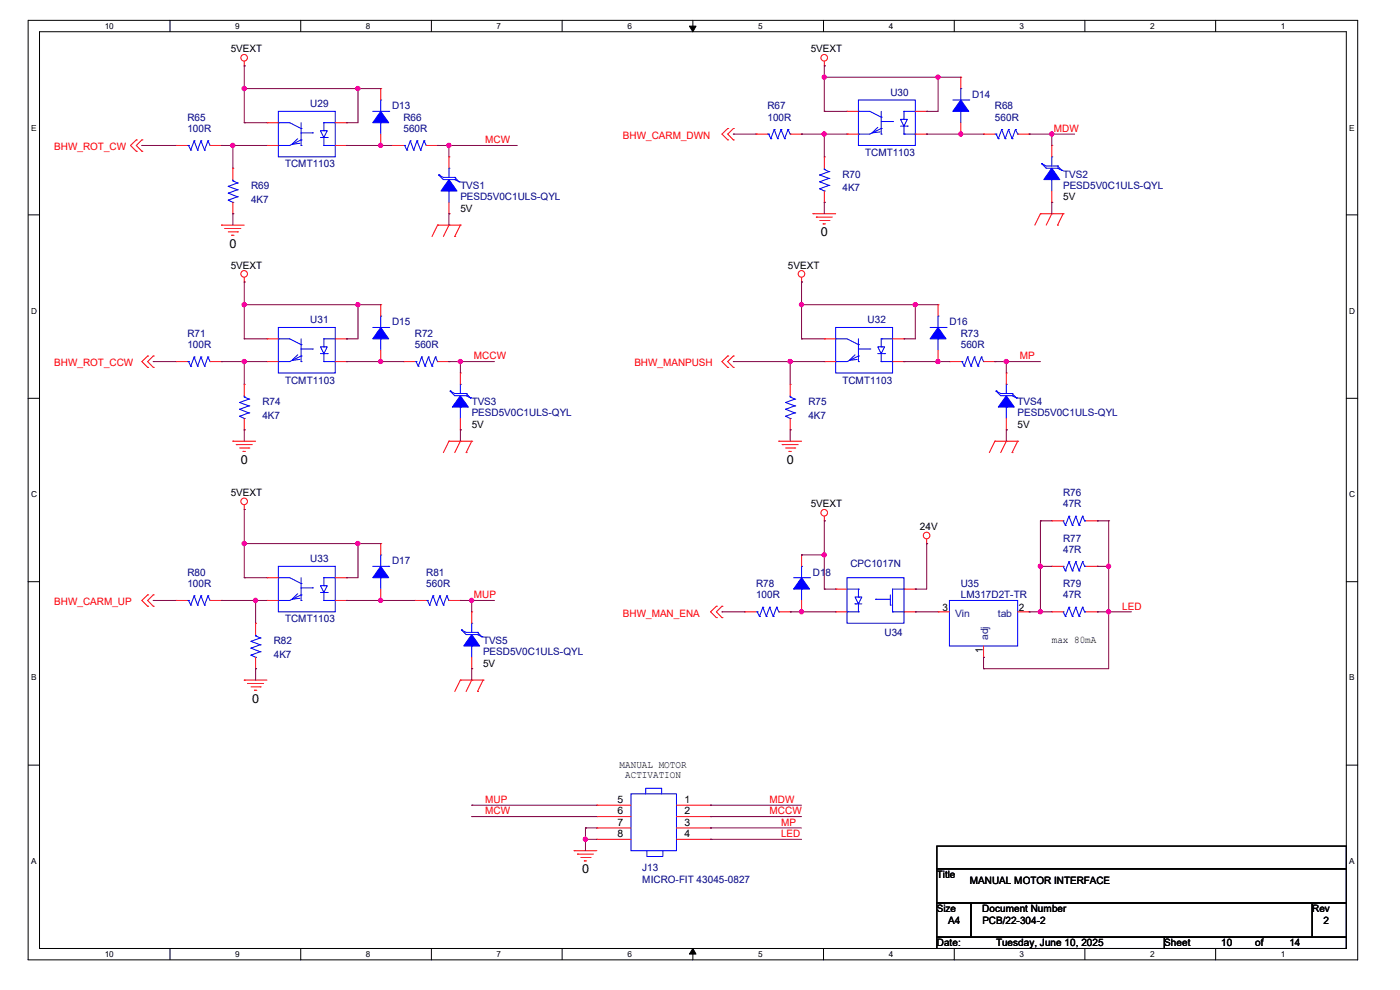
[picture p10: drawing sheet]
<svg xmlns="http://www.w3.org/2000/svg" width="297mm" height="210mm" viewBox="0 0 297 210" stroke-linecap="round" stroke-linejoin="round" font-family="sans-serif">
<path d="M6 4.3h282v199.3h-282zM8.4 6.7h277.2v194.5h-277.2z" fill="none" stroke="#000" stroke-width=".21"/>
<g fill="#fff">
<path d="M22.2 4.6h1.9v1.9h-1.9z"/>
<path d="M22.2 201.5h1.9v1.9h-1.9z"/>
</g>
<path d="M36.1 4.3v2.4M36.1 201.2v2.4" fill="none" stroke="#000" stroke-width=".21"/>
<g fill="#fff">
<path d="M49.9 4.6h.9v1.9h-.9z"/>
<path d="M49.9 201.5h.9v1.9h-.9z"/>
</g>
<path d="M63.8 4.3v2.4M63.8 201.2v2.4" fill="none" stroke="#000" stroke-width=".21"/>
<g fill="#fff">
<path d="M77.6 4.6h1v1.9h-1z"/>
<path d="M77.6 201.5h1v1.9h-1z"/>
</g>
<path d="M91.5 4.3v2.4M91.5 201.2v2.4" fill="none" stroke="#000" stroke-width=".21"/>
<g fill="#fff">
<path d="M105.4 4.6h.9v1.9h-.9z"/>
<path d="M105.4 201.5h.9v1.9h-.9z"/>
</g>
<path d="M119.3 4.3v2.4M119.3 201.2v2.4" fill="none" stroke="#000" stroke-width=".21"/>
<g fill="#fff">
<path d="M133.1 4.6h.9v1.9h-.9z"/>
<path d="M133.1 201.5h.9v1.9h-.9z"/>
</g>
<path d="M147 4.3v2.4M147 201.2v2.4" fill="none" stroke="#000" stroke-width=".21"/>
<path d="M146.3 5.5h1.4l-.7 1.2zM147 201.2l.7 1.2h-1.4z" fill="#000" stroke="#000" stroke-width=".21"/>
<g fill="#fff">
<path d="M160.8 4.6h1v1.9h-1z"/>
<path d="M160.8 201.5h1v1.9h-1z"/>
</g>
<path d="M174.7 4.3v2.4M174.7 201.2v2.4" fill="none" stroke="#000" stroke-width=".21"/>
<g fill="#fff">
<path d="M188.6 4.6h.9v1.9h-.9z"/>
<path d="M188.6 201.5h.9v1.9h-.9z"/>
</g>
<path d="M202.4 4.3v2.4M202.4 201.2v2.4" fill="none" stroke="#000" stroke-width=".21"/>
<g fill="#fff">
<path d="M216.3 4.6h.9v1.9h-.9z"/>
<path d="M216.3 201.5h.9v1.9h-.9z"/>
</g>
<path d="M230.2 4.3v2.4M230.2 201.2v2.4" fill="none" stroke="#000" stroke-width=".21"/>
<g fill="#fff">
<path d="M244 4.6h.9v1.9h-.9z"/>
<path d="M244 201.5h.9v1.9h-.9z"/>
</g>
<path d="M257.9 4.3v2.4M257.9 201.2v2.4" fill="none" stroke="#000" stroke-width=".21"/>
<g fill="#fff">
<path d="M271.7 4.6h1v1.9h-1z"/>
<path d="M271.7 201.5h1v1.9h-1z"/>
<path d="M6.6 26.2h1.1v1.9h-1.1z"/>
<path d="M286.3 26.2h1.1v1.9h-1.1z"/>
<path d="M6.6 65h1.2v1.9h-1.2z"/>
<path d="M286.3 65h1.2v1.9h-1.2z"/>
</g>
<path d="M6 45.6h2.4M285.6 45.6h2.4" fill="none" stroke="#000" stroke-width=".21"/>
<g fill="#fff">
<path d="M6.6 103.9h1.2v1.9h-1.2z"/>
<path d="M286.3 103.9h1.2v1.9h-1.2z"/>
</g>
<path d="M6 84.5h2.4M285.6 84.5h2.4" fill="none" stroke="#000" stroke-width=".21"/>
<g fill="#fff">
<path d="M6.6 142.8h1.1v1.9h-1.1z"/>
<path d="M286.3 142.8h1.1v1.9h-1.1z"/>
</g>
<path d="M6 123.4h2.4M285.6 123.4h2.4" fill="none" stroke="#000" stroke-width=".21"/>
<g fill="#fff">
<path d="M6.6 181.7h1.1v1.9h-1.1z"/>
<path d="M286.3 181.7h1.1v1.9h-1.1z"/>
</g>
<path d="M6 162.3h2.4M198.8 179.5h86.8v4.8h-86.8zM285.6 162.3h2.4M198.8 184.3h86.8v7.3h-86.8zM198.8 191.6h7.2v7.2h-7.2zM198.8 198.8h48.2v2.4h-48.2zM206 191.6h72.4v7.2h-72.4zM247 198.8h38.6v2.4h-38.6zM278.4 191.6h7.2v7.2h-7.2z" fill="none" stroke="#000" stroke-width=".21"/>
<g fill="none" stroke="#f00" stroke-width=".21">
<path d="M51.8 14h.1M51.8 13v1M80.8 18.8h.1M80.8 18.8v2.4M174.9 14h.1M174.9 13v1M203.8 16.4h.1M203.8 16.4v2.4M28.9 29.7h.1M28.9 32.1h.1M28.9 29.7l-1.2 1.2 1.2 1.2M30.1 29.7h.1"/>
<path d="M30.1 32.1h.1M30.1 29.7l-1.2 1.2 1.2 1.2M37.3 30.9h.1M37.3 30.9h2.5M44.6 30.9h2.4M47 30.9h.1M49.4 35.7h.1M49.4 35.7v2.4M56.6 30.9h.1M56.6 26h.1M56.6 30.9h2.5M56.6 26h2.5"/>
<path d="M71.1 30.9h2.4M71.1 26h2.4M73.5 26h.1M73.5 30.9h.1M80.8 30.9h.1M80.8 28.4v2.5M83.2 30.9h.1M83.2 30.9h2.4M90.4 30.9h2.4M92.8 30.9h.1M95.2 33.3h.1M95.2 33.3v2.4"/>
<path d="M154.4 27.3h.1M154.4 29.7h.1M154.4 27.3l-1.2 1.1 1.2 1.3M155.6 27.3h.1M155.6 29.7h.1M155.6 27.3l-1.2 1.1 1.2 1.3M160.4 28.4h.1M160.4 28.4h2.4M167.6 28.4h2.5M170.1 28.4h.1M174.9 33.3h.1M174.9 33.3v2.4"/>
<path d="M179.7 28.4h.1M179.7 23.6h.1M179.7 28.4h2.4M179.7 23.6h2.4M194.2 28.4h2.4M194.2 23.6h2.4M196.6 23.6h.1M196.6 28.4h.1M203.8 28.4h.1M203.8 26v2.4M208.7 28.4h.1M208.7 28.4h2.4"/>
<path d="M215.9 28.4h2.4M218.3 28.4h.1M223.1 30.9h.1M223.1 30.9v2.4M47 47.8h.1M47 47.8h4.8M47.7 48.5h.1M47.7 48.5h3.4M48.4 49.2h2M49.1 49.9h.1M49.1 49.9h.6M49.4 45.3h.1"/>
<path d="M49.4 42.9v2.4M50.4 49.2h.1M51.8 59.8h.1M51.8 58.8v1M92.8 47.8h.1M92.8 47.8h4.9M92.8 47.8l-1.1 2.4M95.2 47.8h.1M95.2 45.3h.1M95.2 47.8l-1.1 2.4M95.2 42.9v2.4M96.5 50.2h.1"/>
<path d="M97.7 47.8h.1M97.7 47.8l-1.2 2.4M170.1 59.8h.1M170.1 58.8v1M172.5 45.3h.1M172.5 45.3h4.8M173.2 46.1h.1M173.2 46.1h3.4M173.9 46.8h2M174.6 47.5h.1M174.6 47.5h.5M174.9 42.9h.1"/>
<path d="M174.9 40.5v2.4M175.9 46.8h.1M220.7 45.3h.1M220.7 45.3h4.9M220.7 45.3l-1.2 2.5M223.1 45.3h.1M223.1 42.9h.1M223.1 45.3l-1.1 2.5M223.1 40.5v2.4M224.4 47.8h.1M225.6 45.3h.1M225.6 45.3l-1.2 2.5"/>
<path d="M31.3 75.5h.1M31.3 77.9h.1M31.3 75.5l-1.2 1.2 1.2 1.2M32.5 75.5h.1M32.5 77.9h.1M32.5 75.5l-1.2 1.2 1.2 1.2M37.3 76.7h.1M37.3 76.7h2.5M44.6 76.7h2.4M47 76.7h.1M56.6 76.7h.1M56.6 71.9h.1"/>
<path d="M56.6 76.7h2.5M56.6 71.9h2.5M71.1 76.7h2.4M71.1 71.9h2.4M73.5 71.9h.1M73.5 76.7h.1M80.8 76.7h.1M80.8 64.6h.1M80.8 64.6v2.5M80.8 74.3v2.4M85.6 76.7h.1M85.6 76.7h2.4"/>
<path d="M92.8 76.7h2.4M95.2 76.7h.1M97.7 79.1h.1M97.7 79.1v2.4M154.4 75.5h.1M154.4 77.9h.1M154.4 75.5l-1.2 1.2 1.2 1.2M155.6 75.5h.1M155.6 77.9h.1M155.6 75.5l-1.2 1.2 1.2 1.2M174.9 76.7h.1M174.9 71.9h.1"/>
<path d="M174.9 76.7h2.4M174.9 71.9h2.4M189.4 76.7h2.4M189.4 71.9h2.4M191.8 71.9h.1M191.8 76.7h.1M199 76.7h.1M199 64.6h.1M199 64.6v2.5M199 74.3v2.4M201.4 76.7h.1M201.4 76.7h2.4"/>
<path d="M208.7 76.7h2.4M211.1 76.7h.1M213.5 79.1h.1M213.5 79.1v2.4M49.4 93.6h.1M49.4 93.6h4.8M50.1 94.3h.1M50.1 94.3h3.4M50.8 95h2M51.6 95.8h.1M51.6 95.8h.5M51.8 91.2h.1"/>
<path d="M51.8 81.5h.1M51.8 81.5v2.4M51.8 88.8v2.4M52.8 95h.1M95.2 93.6h.1M95.2 93.6h4.9M95.2 93.6l-1.1 2.4M97.7 93.6h.1M97.7 91.2h.1M97.7 93.6l-1.2 2.4M97.7 88.8v2.4M98.9 96h.1"/>
<path d="M100.1 93.6h.1M100.1 93.6l-1.2 2.4M165.2 93.6h.1M165.2 93.6h4.9M165.9 94.3h.1M165.9 94.3h3.4M166.7 95h1.9M167.4 95.8h.1M167.4 95.8h.5M167.6 91.2h.1M167.6 81.5h.1M167.6 81.5v2.4"/>
<path d="M167.6 88.8v2.4M168.6 95h.1M211.1 93.6h.1M211.1 93.6h4.8M211.1 93.6l-1.2 2.4M213.5 93.6h.1M213.5 91.2h.1M213.5 93.6l-1.2 2.4M213.5 88.8v2.4M214.7 96h.1M215.9 93.6h.1M215.9 93.6l-1.2 2.4"/>
<path d="M51.8 108.1h.1M51.8 107.1v1M80.8 115.3h.1M80.8 115.3v2.4M170.1 117.7h.1M170.1 117.7v2.4M174.9 110.5h.1M174.9 109.5v1M196.6 115.3h.1M196.6 114.3v1M223.1 110.5h.1M223.1 110.5h2.5"/>
<path d="M230.4 110.5h2.4M232.8 110.5h.1M31.3 126.2h.1M31.3 128.6h.1M31.3 126.2l-1.2 1.2 1.2 1.2M32.5 126.2h.1M32.5 128.6h.1M32.5 126.2l-1.2 1.2 1.2 1.2M37.3 127.4h.1M37.3 127.4h2.5M44.6 127.4h2.4M47 127.4h.1"/>
<path d="M54.2 132.2h.1M54.2 132.2v2.4M54.2 139.4v2.5M56.6 127.4h.1M56.6 122.6h.1M56.6 127.4h2.5M56.6 122.6h2.5M71.1 127.4h2.4M71.1 122.6h2.4M73.5 122.6h.1M73.5 127.4h.1M80.8 127.4h.1"/>
<path d="M80.8 125v2.4M88 127.4h.1M88 127.4h2.4M95.2 127.4h2.5M97.7 127.4h.1M100.1 129.8h.1M100.1 129.8v2.4M100.1 139.4v2.5M152 128.6h.1M152 131h.1M152 128.6l-1.3 1.2 1.3 1.2M153.2 128.6h.1"/>
<path d="M153.2 131h.1M153.2 128.6l-1.2 1.2 1.2 1.2M158 129.8h.1M158 129.8h2.4M165.2 129.8h2.4M167.6 129.8h.1M170.1 129.8h.1M170.1 127.4v2.4M177.3 125h.1M177.3 129.8h.1M177.3 129.8h2.4M177.3 125h2.4"/>
<path d="M191.8 129.8h2.4M191.8 125h2.4M194.2 129.8h.1M194.2 125h.1M199 129.8h.1M199 129.8h2.4M208.7 139.4h.1M208.7 137v2.4M215.9 129.8h2.4M218.3 129.8h.1M223.1 120.1h.1M223.1 129.8h.1"/>
<path d="M223.1 129.8h2.5M223.1 120.1h2.5M230.4 129.8h2.4M230.4 120.1h2.4M232.8 120.1h.1M232.8 129.8h.1M51.8 144.3h.1M51.8 144.3h4.8M52.5 145h.1M52.5 145h3.4M53.3 145.7h1.9M54 146.4h.1"/>
<path d="M54 146.4h.5M54.2 141.9h.1M55.2 145.7h.1M97.7 144.3h.1M97.7 144.3h4.8M97.7 144.3l-1.2 2.4M100.1 144.3h.1M100.1 141.9h.1M100.1 144.3l-1.2 2.4M101.3 146.7h.1M102.5 144.3h.1M102.5 144.3l-1.2 2.4"/>
<path d="M126.6 173.2h.1M126.6 178.1h.1M126.6 170.8h.1M126.6 175.6h.1M126.6 173.2h7.3M126.6 178.1h7.3M126.6 170.8h7.3M126.6 175.6h7.3M143.5 173.2h7.2M143.5 178.1h7.2M143.5 170.8h7.2M143.5 175.6h7.2"/>
<path d="M150.7 173.2h.1M150.7 178.1h.1M150.7 170.8h.1M150.7 175.6h.1M121.8 180.5h.1M121.8 180.5h4.8M122.5 181.2h.1M122.5 181.2h3.4M123.2 181.9h2M124 182.6h.1M124 182.6h.5M125.2 181.9h.1"/>
<circle cx="51.8" cy="12.3" r=".7"/>
<circle cx="174.9" cy="12.3" r=".7"/>
<circle cx="51.8" cy="58.1" r=".7"/>
<circle cx="170" cy="58.1" r=".7"/>
<circle cx="51.8" cy="106.4" r=".7"/>
<circle cx="174.9" cy="108.8" r=".7"/>
<circle cx="196.6" cy="113.6" r=".7"/>
</g>
<g fill="none" stroke="#00f" stroke-width=".21">
<path d="M203.8 18.8h.1M203.8 18.8v2.4M39.8 30.9h.2M40 30.9h.1M40 30.9l.5 .9M40.5 31.8h.1M41.2 29.9h.1M41.2 29.9l-.7 1.9M41.2 29.9l.7 1.9M41.9 31.8h.1M42.6 29.9h.1M42.6 29.9l-.7 1.9"/>
<path d="M42.6 29.9l.8 1.9M43.4 31.8h.1M44.1 29.9h.1M44.1 29.9l-.7 1.9M44.1 29.9l.5 1M44.6 30.9h.1M48.4 39.5h.1M48.4 39.5l2 .8M49.4 38.4h.1M49.4 38.4l1 .4M49.4 38.1v.3M50.4 38.8h.1"/>
<path d="M50.4 38.8l-2 .7M59.1 23.6h12v9.7h-12zM59.1 26h.1M59.1 30.9h.1M59.1 26h2.4l2.4 1.3M63.2 29.4l-1.3 1.2 1.7-.2M63.9 30.9h.1M63.9 29.7h.1M63.9 27.3h.1M63.9 29.7l-2.4 1.2h-2.4M63.9 26v4.9M63.9 28.2h2.4"/>
<path d="M66.3 28.2h.1M68 27.7h1.4l-.7 1.5zM68 29.2h1.4M68.7 30.9h.1M68.7 27.7h.1M68.7 26h.1M68.7 30.9h2.4M68.7 26v1.7M68.7 29.2v1.7M68.7 26h2.4M69.4 29.2h.1M71.1 30.9h.1"/>
<path d="M79.1 23.6h3.4M80.8 26h.1M80.8 21.2h.1M80.8 21.2v2.4M80.8 26v2.4M82.5 23.6h.1M85.6 30.9h.3M85.9 30.9h.1M85.9 30.9l.4 .9M86.3 31.8h.1M87 29.9h.1M87 29.9l-.7 1.9"/>
<path d="M87 29.9l.8 1.9M87.8 31.8h.1M88.5 29.9h.1M88.5 29.9l-.7 1.9M88.5 29.9l.7 1.9M89.2 31.8h.1M90 29.9h.1M90 29.9l-.8 1.9M90 29.9l.4 1M90.4 30.9h.1M93.1 37.1h.1M93.1 37.1l1 1h2.4"/>
<path d="M93.1 37.1l1 .5h2.4M95.2 35.7h.1M95.2 35.7v1.9M96.5 38.1h.1M96.5 37.6h.1M96.5 37.6l.9 1M96.5 38.1l.9 .5M97.4 38.6h.1M162.8 28.4h.3M163.1 28.4h.1M163.1 28.4l.4 1M163.5 29.4h.1"/>
<path d="M164.3 27.5h.1M164.3 27.5l-.8 1.9M164.3 27.5l.7 1.9M165 29.4h.1M165.7 27.5h.1M165.7 27.5l-.7 1.9M165.7 27.5l.8 1.9M166.5 29.4h.1M167.2 27.5h.1M167.2 27.5l-.7 1.9M167.2 27.5l.4 .9M167.6 28.4h.1"/>
<path d="M173.9 37.1h.1M173.9 38.6h.1M173.9 37.1l2 .7M173.9 38.6l2 .7M174.9 35.9h.1M174.9 35.9l1 .5M174.9 35.7v.2M175.9 36.4h.1M175.9 37.8h.1M175.9 39.3h.1M175.9 36.4l-2 .7M175.9 37.8l-2 .8"/>
<path d="M175.9 39.3l-2 .7M182.1 21.2h12.1v9.7h-12.1zM182.1 23.6h.1M182.1 28.4h.1M182.1 23.6h2.4l2.4 1.2M186.2 27l-1.2 1.2 1.7-.2M186.9 28.4h.1M186.9 27.3h.1M186.9 24.8h.1M186.9 27.3l-2.4 1.1h-2.4M186.9 23.6v4.8M186.9 25.8h2.5"/>
<path d="M189.4 25.8h.1M191.1 25.3h1.4l-.7 1.5zM191.1 26.8h1.4M191.8 28.4h.1M191.8 25.3h.1M191.8 23.6h.1M191.8 28.4h2.4M191.8 23.6h2.4M191.8 23.6v1.7M191.8 26.8v1.6M192.5 26.8h.1M194.2 28.4h.1"/>
<path d="M202.1 21.2h3.4M203.8 23.6h.1M203.8 23.6v2.4M205.5 21.2h.1M211.1 28.4h.2M211.3 28.4h.1M211.3 28.4l.5 1M211.8 29.4h.1M212.5 27.5h.1M212.5 27.5l-.7 1.9M212.5 27.5l.7 1.9M213.2 29.4h.1"/>
<path d="M214 27.5h.1M214 27.5l-.8 1.9M214 27.5l.7 1.9M214.7 29.4h.1M215.4 27.5h.1M215.4 27.5l-.7 1.9M215.4 27.5l.5 .9M215.9 28.4h.1M221 34.7h.1M221 34.7l1 1h2.4M221 34.7l1 .5h2.4M223.1 33.3h.1"/>
<path d="M223.1 38.1h.1M223.1 33.3v1.9M223.1 38.1v2.4M224.4 35.7h.1M224.4 35.2h.1M224.4 35.2l.9 1M224.4 35.7l.9 .5M225.3 36.2h.1M48.4 41h.1M48.4 42.5h.1M48.4 41l2 .7M48.4 42.5l1 .4"/>
<path d="M49.4 42.9h.1M50.4 40.3h.1M50.4 41.7h.1M50.4 40.3l-2 .7M50.4 41.7l-2 .8M95.2 40.5h.1M95.2 40.5v2.4M173.9 40h.1M173.9 40l1 .5M174.9 40.5h.1M39.8 76.7h.2M40 76.7h.1"/>
<path d="M40 76.7l.5 1M40.5 77.7h.1M41.2 75.7h.1M41.2 75.7l-.7 2M41.2 75.7l.7 2M41.9 77.7h.1M42.6 75.7h.1M42.6 75.7l-.7 2M42.6 75.7l.8 2M43.4 77.7h.1M44.1 75.7h.1M44.1 75.7l-.7 2"/>
<path d="M44.1 75.7l.5 1M44.6 76.7h.1M59.1 69.5h12v9.6h-12zM59.1 71.9h.1M59.1 76.7h.1M59.1 71.9h2.4l2.4 1.2M63.2 75.3l-1.3 1.2 1.7-.3M63.9 76.7h.1M63.9 75.5h.1M63.9 73.1h.1M63.9 75.5l-2.4 1.2h-2.4M63.9 74h2.4"/>
<path d="M63.9 71.9v4.8M66.3 74h.1M68 73.6h1.4l-.7 1.4zM68 75h1.4M68.7 76.7h.1M68.7 73.6h.1M68.7 71.9h.1M68.7 76.7h2.4M68.7 71.9h2.4M68.7 71.9v1.7M68.7 75v1.7M69.4 75h.1"/>
<path d="M71.1 76.7h.1M79.1 69.5h3.4M80.8 71.9h.1M80.8 67.1h.1M80.8 67.1v2.4M80.8 71.9v2.4M82.5 69.5h.1M88 76.7h.3M88.3 76.7h.1M88.3 76.7l.4 1M88.7 77.7h.1M89.5 75.7h.1"/>
<path d="M89.5 75.7l-.8 2M89.5 75.7l.7 2M90.2 77.7h.1M90.9 75.7h.1M90.9 75.7l-.7 2M90.9 75.7l.8 2M91.7 77.7h.1M92.4 75.7h.1M92.4 75.7l-.7 2M92.4 75.7l.4 1M92.8 76.7h.1M177.3 69.5h12.1v9.6h-12.1z"/>
<path d="M177.3 71.9h.1M177.3 76.7h.1M177.3 71.9h2.4l2.4 1.2M181.4 75.3l-1.2 1.2 1.7-.3M182.1 76.7h.1M182.1 75.5h.1M182.1 73.1h.1M182.1 75.5l-2.4 1.2h-2.4M182.1 71.9v4.8M182.1 74h2.4M184.5 74h.1M186.2 73.6h1.5l-.8 1.4z"/>
<path d="M186.2 75h1.5M186.9 76.7h.1M186.9 73.6h.1M186.9 71.9h.1M186.9 76.7h2.5M186.9 71.9v1.7M186.9 75v1.7M186.9 71.9h2.5M187.7 75h.1M189.4 76.7h.1M197.3 69.5h3.4M199 71.9h.1"/>
<path d="M199 67.1h.1M199 67.1v2.4M199 71.9v2.4M200.7 69.5h.1M203.8 76.7h.3M204.1 76.7h.1M204.1 76.7l.5 1M204.6 77.7h.1M205.3 75.7h.1M205.3 75.7l-.7 2M205.3 75.7l.7 2M206 77.7h.1"/>
<path d="M206.7 75.7h.1M206.7 75.7l-.7 2M206.7 75.7l.8 2M207.5 77.7h.1M208.2 75.7h.1M208.2 75.7l-.7 2M208.2 75.7l.5 1M208.7 76.7h.1M50.8 85.4h.1M50.8 86.8h.1M50.8 88.3h.1M50.8 85.4l2 .7"/>
<path d="M50.8 86.8l2 .8M50.8 88.3l1 .5M51.8 88.8h.1M51.8 84.2h.1M51.8 84.2l1 .5M51.8 83.9v.3M52.8 84.7h.1M52.8 86.1h.1M52.8 87.6h.1M52.8 84.7l-2 .7M52.8 86.1l-2 .7M52.8 87.6l-2 .7"/>
<path d="M95.5 83h.1M95.5 83l1 .9h2.4M95.5 83l1 .5h2.4M97.7 81.5h.1M97.7 86.4h.1M97.7 81.5v2M97.7 86.4v2.4M98.9 83.9h.1M98.9 83.5h.1M98.9 83.5l.9 .9M98.9 83.9l.9 .5M99.8 84.4h.1"/>
<path d="M166.7 85.4h.1M166.7 86.8h.1M166.7 88.3h.1M166.7 85.4l1.9 .7M166.7 86.8l1.9 .8M166.7 88.3l.9 .5M167.6 88.8h.1M167.6 84.2h.1M167.6 84.2l1 .5M167.6 83.9v.3M168.6 84.7h.1M168.6 86.1h.1"/>
<path d="M168.6 87.6h.1M168.6 84.7l-1.9 .7M168.6 86.1l-1.9 .7M168.6 87.6l-1.9 .7M211.3 83h.1M211.3 83l1 .9h2.4M211.3 83l1 .5h2.4M213.5 81.5h.1M213.5 86.4h.1M213.5 81.5v2M213.5 86.4v2.4M214.7 83.9h.1"/>
<path d="M214.7 83.5h.1M214.7 83.5l.9 .9M214.7 83.9l.9 .5M215.6 84.4h.1M80.8 117.7h.1M80.8 117.7v2.4M225.6 110.5h.1M225.6 110.5l.4 1M226 111.5h.1M226.8 119.2h.1M226.8 109.5h.1M226.8 119.2l.7 1.9"/>
<path d="M226.8 119.2l-.8 1.9M226.8 109.5l.7 2M226.8 109.5l-.8 2M227.5 111.5h.1M228.2 119.2h.1M228.2 109.5h.1M228.2 119.2l.7 1.9M228.2 119.2l-.7 1.9M228.2 109.5l.7 2M228.2 109.5l-.7 2M228.9 111.5h.1M229.7 119.2h.1"/>
<path d="M229.7 109.5h.1M229.7 119.2l.4 .9M229.7 119.2l-.8 1.9M229.7 109.5l.4 1M229.7 109.5l-.8 2M230.1 110.5h.1M230.1 110.5h.3M39.8 127.4h.2M40 127.4h.1M40 127.4l.5 1M40.5 128.4h.1M41.2 126.4h.1"/>
<path d="M41.2 126.4l-.7 2M41.2 126.4l.7 2M41.9 128.4h.1M42.6 126.4h.1M42.6 126.4l-.7 2M42.6 126.4l.8 2M43.4 128.4h.1M44.1 126.4h.1M44.1 126.4l-.7 2M44.1 126.4l.5 1M44.6 127.4h.1M53.3 136.1h.1"/>
<path d="M53.3 137.5h.1M53.3 139h.1M53.3 136.1l1.9 .7M53.3 137.5l1.9 .8M53.3 139l.9 .4M54.2 139.4h.1M54.2 134.9h.1M54.2 134.9l1 .4M54.2 134.6v.3M55.2 135.3h.1M55.2 136.8h.1M55.2 138.3h.1"/>
<path d="M55.2 135.3l-1.9 .8M55.2 136.8l-1.9 .7M55.2 138.3l-1.9 .7M59.1 120.1h12v9.7h-12zM59.1 122.6h.1M59.1 127.4h.1M59.1 122.6h2.4l2.4 1.2M63.2 125.9l-1.3 1.2 1.7-.2M63.9 127.4h.1M63.9 126.2h.1M63.9 123.8h.1M63.9 126.2l-2.4 1.2h-2.4"/>
<path d="M63.9 122.6v4.8M63.9 124.7h2.4M66.3 124.7h.1M68 124.2h1.4l-.7 1.5zM68 125.7h1.4M68.7 127.4h.1M68.7 124.2h.1M68.7 122.6h.1M68.7 127.4h2.4M68.7 122.6h2.4M68.7 122.6v1.6M68.7 125.7v1.7"/>
<path d="M69.4 125.7h.1M71.1 127.4h.1M79.1 120.1h3.4M80.8 122.6h.1M80.8 122.6v2.4M82.5 120.1h.1M90.4 127.4h.3M90.7 127.4h.1M90.7 127.4l.4 1M91.1 128.4h.1M91.9 126.4h.1M91.9 126.4l-.8 2"/>
<path d="M91.9 126.4l.7 2M92.6 128.4h.1M93.3 126.4h.1M93.3 126.4l-.7 2M93.3 126.4l.8 2M94.1 128.4h.1M94.8 126.4h.1M94.8 126.4l-.7 2M94.8 126.4l.4 1M95.2 127.4h.1M97.9 133.6h.1M97.9 133.6l1 1h2.4"/>
<path d="M97.9 133.6l1 .6h2.4M100.1 132.2h.1M100.1 137h.1M100.1 132.2v2M100.1 137v2.4M101.3 134.6h.1M101.3 134.2h.1M101.3 134.2l.9 .9M101.3 134.6l.9 .5M102.2 135.1h.1M160.4 129.8h.3M160.7 129.8h.1"/>
<path d="M160.7 129.8l.4 1M161.1 130.8h.1M161.8 128.8h.1M161.8 128.8l-.7 2M161.8 128.8l.8 2M162.6 130.8h.1M163.3 128.8h.1M163.3 128.8l-.7 2M163.3 128.8l.7 2M164 130.8h.1M164.8 128.8h.1M164.8 128.8l-.8 2"/>
<path d="M164.8 128.8l.4 1M165.2 129.8h.1M168.4 122.6h3.3M170.1 125h.1M170.1 120.1h.1M170.1 120.1v2.5M170.1 125v2.4M171.7 122.6h.1M179.7 122.6h12.1v9.6h-12.1zM179.7 129.8h.1M179.7 129.8h2.4M179.7 125h2.4"/>
<path d="M181.4 126.7h1.4l-.7 1.4zM181.4 128.1h.1M181.4 128.1h1.4M182.1 129.8h.1M182.1 126.7h.1M182.1 125h.1M182.1 125v1.7M182.1 128.1v1.7M185.8 127.1h.1M185.8 127.1h3.1M188.9 128.4h.1M188.9 126.2v2.2"/>
<path d="M189.4 129.8h.1M189.4 129.8h2.4M191.8 125h.1M191.8 129.8h.1M191.8 125h-2.4v4.8M201.4 127.4h14.5v9.6h-14.5zM225.6 120.1h.1M225.6 129.8h.1M225.6 120.1l.4 1M225.6 129.8l.4 1M226 121.1h.1M226 130.8h.1"/>
<path d="M226.8 128.8h.1M226.8 128.8l.7 2M226.8 128.8l-.8 2M227.5 121.1h.1M227.5 130.8h.1M228.2 128.8h.1M228.2 128.8l.7 2M228.2 128.8l-.7 2M228.9 121.1h.1M228.9 130.8h.1M229.7 128.8h.1M229.7 128.8l.4 1"/>
<path d="M229.7 128.8l-.8 2M230.1 120.1h.1M230.1 129.8h.1M230.1 129.8h.3M230.1 120.1h.3M133.9 168.4h9.6v12.1h-9.6zM137 168.4v-1.2h3.4v1.2M137.2 180.5v1.2h3.4v-1.2"/>
</g>
<g fill="#00f" stroke="#00f" stroke-width=".21">
<path d="M100.1 134.6l1.7 2.4h-3.4z" fill-rule="evenodd"/>
<path d="M80.8 69.5l1.7 2.4h-3.4z" fill-rule="evenodd"/>
<path d="M213.5 83.9l1.7 2.5h-3.4z" fill-rule="evenodd"/>
<path d="M170.1 122.6l1.6 2.4h-3.3z" fill-rule="evenodd"/>
<path d="M97.7 83.9l1.7 2.5h-3.4z" fill-rule="evenodd"/>
<path d="M80.8 120.1l1.7 2.5h-3.4z" fill-rule="evenodd"/>
<path d="M223.1 35.7l1.7 2.4h-3.4z" fill-rule="evenodd"/>
<path d="M80.8 23.6l1.7 2.4h-3.4z" fill-rule="evenodd"/>
<path d="M95.2 38.1l1.7 2.4h-3.3z" fill-rule="evenodd"/>
<path d="M199 69.5l1.7 2.4h-3.4z" fill-rule="evenodd"/>
<path d="M203.8 21.2l1.7 2.4h-3.4z" fill-rule="evenodd"/>
</g>
<g fill="none" stroke="#800040" stroke-width=".21">
<path d="M51.8 14h.1M51.8 18.8h.1M51.8 14v12M51.8 18.8h29M75.9 18.8h.1M75.9 18.8v7.2h-2.4M174.9 14h.1M174.9 16.4h.1M174.9 14v9.6M174.9 16.4h28.9M199 16.4h.1M199 16.4v7.2h-2.4"/>
<path d="M30.1 30.9h.1M30.1 30.9h7.2M47 30.9h.1M47 30.9h9.6M49.4 30.9h.1M49.4 30.9v4.8M51.8 26h.1M51.8 26h4.8M73.5 30.9h.1M73.5 26h.1M73.5 30.9h9.7M80.8 30.9h.1"/>
<path d="M92.8 30.9h.1M92.8 30.9h16.9M95.2 30.9h.1M95.2 30.9v2.4M155.6 28.4h.1M155.6 28.4h4.8M170.1 28.4h.1M170.1 28.4h9.6M174.9 23.6h.1M174.9 28.4h.1M174.9 28.4v4.9M174.9 23.6h4.8"/>
<path d="M196.6 23.6h.1M196.6 28.4h.1M196.6 28.4h12.1M203.8 28.4h.1M218.3 28.4h.1M218.3 28.4h9.7M223.1 28.4h.1M223.1 28.4v2.5M49.4 45.3h.1M49.4 45.3v2.5M51.8 59.8h.1M51.8 59.8v12.1"/>
<path d="M95.2 45.3h.1M95.2 45.3v2.5M170.1 59.8h.1M170.1 59.8v12.1M174.9 42.9h.1M174.9 42.9v2.4M223.1 42.9h.1M223.1 42.9v2.4M32.5 76.7h.1M32.5 76.7h4.8M47 76.7h.1M47 76.7h9.6"/>
<path d="M51.8 71.9h.1M51.8 76.7h.1M51.8 64.6h.1M51.8 76.7v4.8M51.8 71.9h4.8M51.8 64.6h29M73.5 71.9h.1M73.5 76.7h.1M73.5 76.7h12.1M75.9 64.6h.1M75.9 64.6v7.3h-2.4M80.8 76.7h.1"/>
<path d="M95.2 76.7h.1M95.2 76.7h9.7M97.7 76.7h.1M97.7 76.7v2.4M155.6 76.7h.1M155.6 76.7h19.3M167.6 76.7h.1M167.6 76.7v4.8M170.1 71.9h.1M170.1 64.6h.1M170.1 71.9h4.8M170.1 64.6h28.9"/>
<path d="M191.8 71.9h.1M191.8 76.7h.1M191.8 76.7h9.6M194.2 64.6h.1M194.2 64.6v7.3h-2.4M199 76.7h.1M211.1 76.7h.1M211.1 76.7h9.6M213.5 76.7h.1M213.5 76.7v2.4M51.8 91.2h.1M51.8 91.2v2.4"/>
<path d="M97.7 91.2h.1M97.7 91.2v2.4M167.6 91.2h.1M167.6 91.2v2.4M213.5 91.2h.1M213.5 91.2v2.4M51.8 108.1h.1M51.8 115.3h.1M51.8 108.1v14.5M51.8 115.3h29M75.9 115.3h.1M75.9 115.3v7.3h-2.4"/>
<path d="M170.1 117.7h.1M170.1 117.7h4.8M174.9 110.5h.1M174.9 117.7h.1M174.9 110.5v14.5M196.6 115.3h.1M196.6 115.3v9.7h-2.4M220.7 110.5h.1M220.7 110.5v19.3M220.7 110.5h2.4M232.8 110.5h.1M232.8 110.5h2.4"/>
<path d="M235.2 110.5h.1M235.2 110.5v31.4h-26.5M32.5 127.4h.1M32.5 127.4h4.8M47 127.4h.1M47 127.4h9.6M51.8 122.6h.1M51.8 122.6h4.8M54.2 127.4h.1M54.2 127.4v4.8M73.5 122.6h.1M73.5 127.4h.1"/>
<path d="M73.5 127.4h14.5M80.8 127.4h.1M97.7 127.4h.1M97.7 127.4h7.2M100.1 127.4h.1M100.1 127.4v2.4M153.2 129.8h.1M153.2 129.8h4.8M167.6 129.8h.1M167.6 129.8h9.7M170.1 129.8h.1M174.9 125h.1"/>
<path d="M174.9 125h2.4M194.2 125h.1M194.2 129.8h.1M194.2 129.8h4.8M208.7 139.4h.1M208.7 139.4v2.5M218.3 129.8h.1M218.3 129.8h4.8M220.7 120.1h.1M220.7 129.8h.1M220.7 120.1h2.4M232.8 129.8h.1"/>
<path d="M232.8 120.1h.1M232.8 129.8h7.2M232.8 120.1h2.4M235.2 129.8h.1M235.2 120.1h.1M54.2 141.9h.1M54.2 141.9v2.4M100.1 141.9h.1M100.1 141.9v2.4M208.7 141.9h.1M100.1 170.8h.1M100.1 173.2h.1"/>
<path d="M100.1 170.8h26.5M100.1 173.2h26.5M124.2 175.6h.1M124.2 178.1h.1M124.2 175.6v4.9M124.2 175.6h2.4M124.2 178.1h2.4M150.7 170.8h.1M150.7 173.2h.1M150.7 175.6h.1M150.7 178.1h.1M150.7 170.8h19.4"/>
<path d="M150.7 173.2h19.4M150.7 175.6h19.4M150.7 178.1h19.4"/>
</g>
<g fill="#f0f" stroke="#f0f" stroke-width=".21">
<circle cx="95.2" cy="30.8" r=".44"/>
<circle cx="80.8" cy="30.8" r=".44"/>
<circle cx="170" cy="129.8" r=".44"/>
<circle cx="80.8" cy="76.7" r=".44"/>
<circle cx="97.6" cy="76.7" r=".44"/>
<circle cx="80.8" cy="127.4" r=".44"/>
<circle cx="100.1" cy="127.4" r=".44"/>
<circle cx="223.1" cy="28.4" r=".44"/>
<circle cx="213.5" cy="76.7" r=".44"/>
<circle cx="220.7" cy="129.8" r=".44"/>
<circle cx="235.2" cy="129.8" r=".44"/>
<circle cx="174.9" cy="117.7" r=".44"/>
<circle cx="199" cy="76.7" r=".44"/>
<circle cx="203.8" cy="28.4" r=".44"/>
<circle cx="75.9" cy="18.8" r=".44"/>
<circle cx="75.9" cy="64.6" r=".44"/>
<circle cx="75.9" cy="115.3" r=".44"/>
<circle cx="49.4" cy="30.8" r=".44"/>
<circle cx="51.8" cy="76.7" r=".44"/>
<circle cx="54.2" cy="127.4" r=".44"/>
<circle cx="174.9" cy="28.4" r=".44"/>
<circle cx="167.6" cy="76.7" r=".44"/>
<circle cx="220.7" cy="120.1" r=".44"/>
<circle cx="235.2" cy="120.1" r=".44"/>
<circle cx="51.8" cy="18.8" r=".44"/>
<circle cx="199" cy="16.4" r=".44"/>
<circle cx="174.9" cy="16.4" r=".44"/>
<circle cx="51.8" cy="64.6" r=".44"/>
<circle cx="194.2" cy="64.6" r=".44"/>
<circle cx="170" cy="64.6" r=".44"/>
<circle cx="51.8" cy="115.3" r=".44"/>
<circle cx="124.2" cy="178" r=".44"/>
</g>
<g font-size="2.6">
<text x="48.7" y="52.5">0</text>
<text x="174.2" y="50.1">0</text>
<text x="51.1" y="98.4">0</text>
<text x="166.9" y="98.4">0</text>
<text x="53.5" y="149.1">0</text>
<text x="123.5" y="185.2">0</text>
</g>
<g font-size="2.2">
<text x="48.9" y="11.1">5VEXT</text>
<text x="172" y="11.1">5VEXT</text>
<text x="97.7" y="44.9">5V</text>
<text x="225.5" y="42.5">5V</text>
<text x="48.9" y="57">5VEXT</text>
<text x="167.2" y="57">5VEXT</text>
<text x="100.1" y="90.8">5V</text>
<text x="215.9" y="90.8">5V</text>
<text x="48.9" y="105.2">5VEXT</text>
<text x="172" y="107.7">5VEXT</text>
<text x="195.2" y="112.5">24V</text>
<text x="200" y="129.6">3</text>
<text x="216.2" y="129.6">2</text>
<text x="223.1" y="136.4">max 80mA</text>
<text x="102.5" y="141.4">5V</text>
<text x="208.5" y="138.5" transform="rotate(-90 208.5 138.5)">1</text>
<text x="131.4" y="162.9">MANUAL MOTOR</text>
<text x="132.6" y="165.1">ACTIVATION</text>
<text x="131" y="172.7">6</text>
<text x="131" y="170.3">5</text>
<text x="145.2" y="172.7">2</text>
<text x="145.2" y="170.3">1</text>
<text x="131" y="177.5">8</text>
<text x="131" y="175.1">7</text>
<text x="145.2" y="177.5">4</text>
<text x="145.2" y="175.1">3</text>
<text x="198.8" y="186.3">Title</text>
<text x="205.8" y="187.5">MANUAL MOTOR INTERFACE</text>
<text x="198.8" y="193.5">Size</text>
<text x="201.2" y="196">A4</text>
<text x="208.4" y="193.5">Document Number</text>
<text x="208.4" y="196">PCB/22-304-2</text>
<text x="278.4" y="193.5">Rev</text>
<text x="280.8" y="196">2</text>
<text x="198.8" y="200.8">Date:</text>
<text x="211.3" y="200.8">Tuesday, June 10, 2025</text>
<text x="247" y="200.8">Sheet</text>
<text x="259.1" y="200.8">10</text>
<text x="266.3" y="200.8">of</text>
<text x="273.6" y="200.8">14</text>
</g>
<g font-size="2.2" fill="#000080">
<text x="65.8" y="22.7">U29</text>
<text x="83.2" y="23.2">D13</text>
<text x="162.8" y="23.2">R67</text>
<text x="188.9" y="20.3">U30</text>
<text x="206.2" y="20.8">D14</text>
<text x="211.1" y="23.2">R68</text>
<text x="39.8" y="25.6">R65</text>
<text x="39.8" y="28">100R</text>
<text x="85.6" y="25.6">R66</text>
<text x="85.6" y="28">560R</text>
<text x="162.8" y="25.6">100R</text>
<text x="211.1" y="25.6">560R</text>
<text x="60.5" y="35.5">TCMT1103</text>
<text x="183.6" y="33.1">TCMT1103</text>
<text x="53.3" y="40.1">R69</text>
<text x="97.7" y="40.1">TVS1</text>
<text x="178.7" y="37.7">R70</text>
<text x="178.7" y="40.6">4K7</text>
<text x="225.5" y="37.7">TVS2</text>
<text x="225.5" y="40.1">PESD5V0C1ULS-QYL</text>
<text x="53.3" y="43">4K7</text>
<text x="97.7" y="42.5">PESD5V0C1ULS-QYL</text>
<text x="39.8" y="71.5">R71</text>
<text x="65.8" y="68.6">U31</text>
<text x="83.2" y="69">D15</text>
<text x="88" y="71.5">R72</text>
<text x="184.1" y="68.6">U32</text>
<text x="201.4" y="69">D16</text>
<text x="203.8" y="71.5">R73</text>
<text x="39.8" y="73.9">100R</text>
<text x="88" y="73.9">560R</text>
<text x="203.8" y="73.9">560R</text>
<text x="60.5" y="81.4">TCMT1103</text>
<text x="178.7" y="81.4">TCMT1103</text>
<text x="55.7" y="85.9">R74</text>
<text x="55.7" y="88.8">4K7</text>
<text x="100.1" y="85.9">TVS3</text>
<text x="100.1" y="88.3">PESD5V0C1ULS-QYL</text>
<text x="171.5" y="85.9">R75</text>
<text x="171.5" y="88.8">4K7</text>
<text x="215.9" y="85.9">TVS4</text>
<text x="215.9" y="88.3">PESD5V0C1ULS-QYL</text>
<text x="225.5" y="105.2">R76</text>
<text x="225.5" y="107.7">47R</text>
<text x="65.8" y="119.3">U33</text>
<text x="83.2" y="119.7">D17</text>
<text x="225.5" y="114.9">R77</text>
<text x="225.5" y="117.3">47R</text>
<text x="39.8" y="122.1">R80</text>
<text x="39.8" y="124.5">100R</text>
<text x="90.4" y="122.1">R81</text>
<text x="90.4" y="124.5">560R</text>
<text x="160.4" y="124.5">R78</text>
<text x="172.5" y="122.1">D18</text>
<text x="180.4" y="120.2">CPC1017N</text>
<text x="203.8" y="124.5">U35</text>
<text x="225.5" y="124.5">R79</text>
<text x="160.4" y="127">100R</text>
<text x="203.8" y="127">LM317D2T-TR</text>
<text x="225.5" y="127">47R</text>
<text x="58.1" y="136.6">R82</text>
<text x="60.5" y="132">TCMT1103</text>
<text x="102.5" y="136.6">TVS5</text>
<text x="187.7" y="134.9">U34</text>
<text x="58.1" y="139.5">4K7</text>
<text x="102.5" y="139">PESD5V0C1ULS-QYL</text>
<text x="136.3" y="184.9">J13</text>
<text x="136.3" y="187.3">MICRO-FIT 43045-0827</text>
</g>
<g font-size="2.2" fill="#f00">
<text x="132.2" y="29.5">BHW_CARM_DWN</text>
<text x="223.6" y="28">MDW</text>
<text x="11.5" y="31.9">BHW_ROT_CW</text>
<text x="103" y="30.4">MCW</text>
<text x="11.5" y="77.7">BHW_ROT_CCW</text>
<text x="100.5" y="76.2">MCCW</text>
<text x="134.6" y="77.7">BHW_MANPUSH</text>
<text x="216.4" y="76.2">MP</text>
<text x="11.5" y="128.4">BHW_CARM_UP</text>
<text x="100.5" y="126.9">MUP</text>
<text x="132.2" y="130.8">BHW_MAN_ENA</text>
<text x="238.1" y="129.3">LED</text>
<text x="103" y="170.3">MUP</text>
<text x="103" y="172.8">MCW</text>
<text x="163.3" y="170.3">MDW</text>
<text x="163.3" y="172.8">MCCW</text>
<text x="165.7" y="175.2">MP</text>
<text x="165.7" y="177.6">LED</text>
</g>
<g font-size="2.2" fill="#004080">
<text x="202.6" y="130.8">Vin</text>
<text x="211.7" y="130.8">tab</text>
<text x="209.7" y="135.8" transform="rotate(-90 209.7 135.8)">adj</text>
</g>
<g font-size="1.7">
<text x="22.2" y="6.1">10</text>
<text x="49.9" y="6.1">9</text>
<text x="77.6" y="6.1">8</text>
<text x="105.4" y="6.1">7</text>
<text x="133.1" y="6.1">6</text>
<text x="160.8" y="6.1">5</text>
<text x="188.6" y="6.1">4</text>
<text x="216.3" y="6.1">3</text>
<text x="244" y="6.1">2</text>
<text x="271.7" y="6.1">1</text>
<text x="6.6" y="27.7">E</text>
<text x="286.3" y="27.7">E</text>
<text x="6.6" y="66.5">D</text>
<text x="286.3" y="66.5">D</text>
<text x="6.6" y="105.5">C</text>
<text x="286.3" y="105.5">C</text>
<text x="6.6" y="144.4">B</text>
<text x="286.3" y="144.4">B</text>
<text x="6.6" y="183.3">A</text>
<text x="286.3" y="183.3">A</text>
<text x="22.2" y="203">10</text>
<text x="49.9" y="203">9</text>
<text x="77.6" y="203">8</text>
<text x="105.4" y="203">7</text>
<text x="133.1" y="203">6</text>
<text x="160.8" y="203">5</text>
<text x="188.6" y="203">4</text>
<text x="216.3" y="203">3</text>
<text x="244" y="203">2</text>
<text x="271.7" y="203">1</text>
</g>
</svg>
